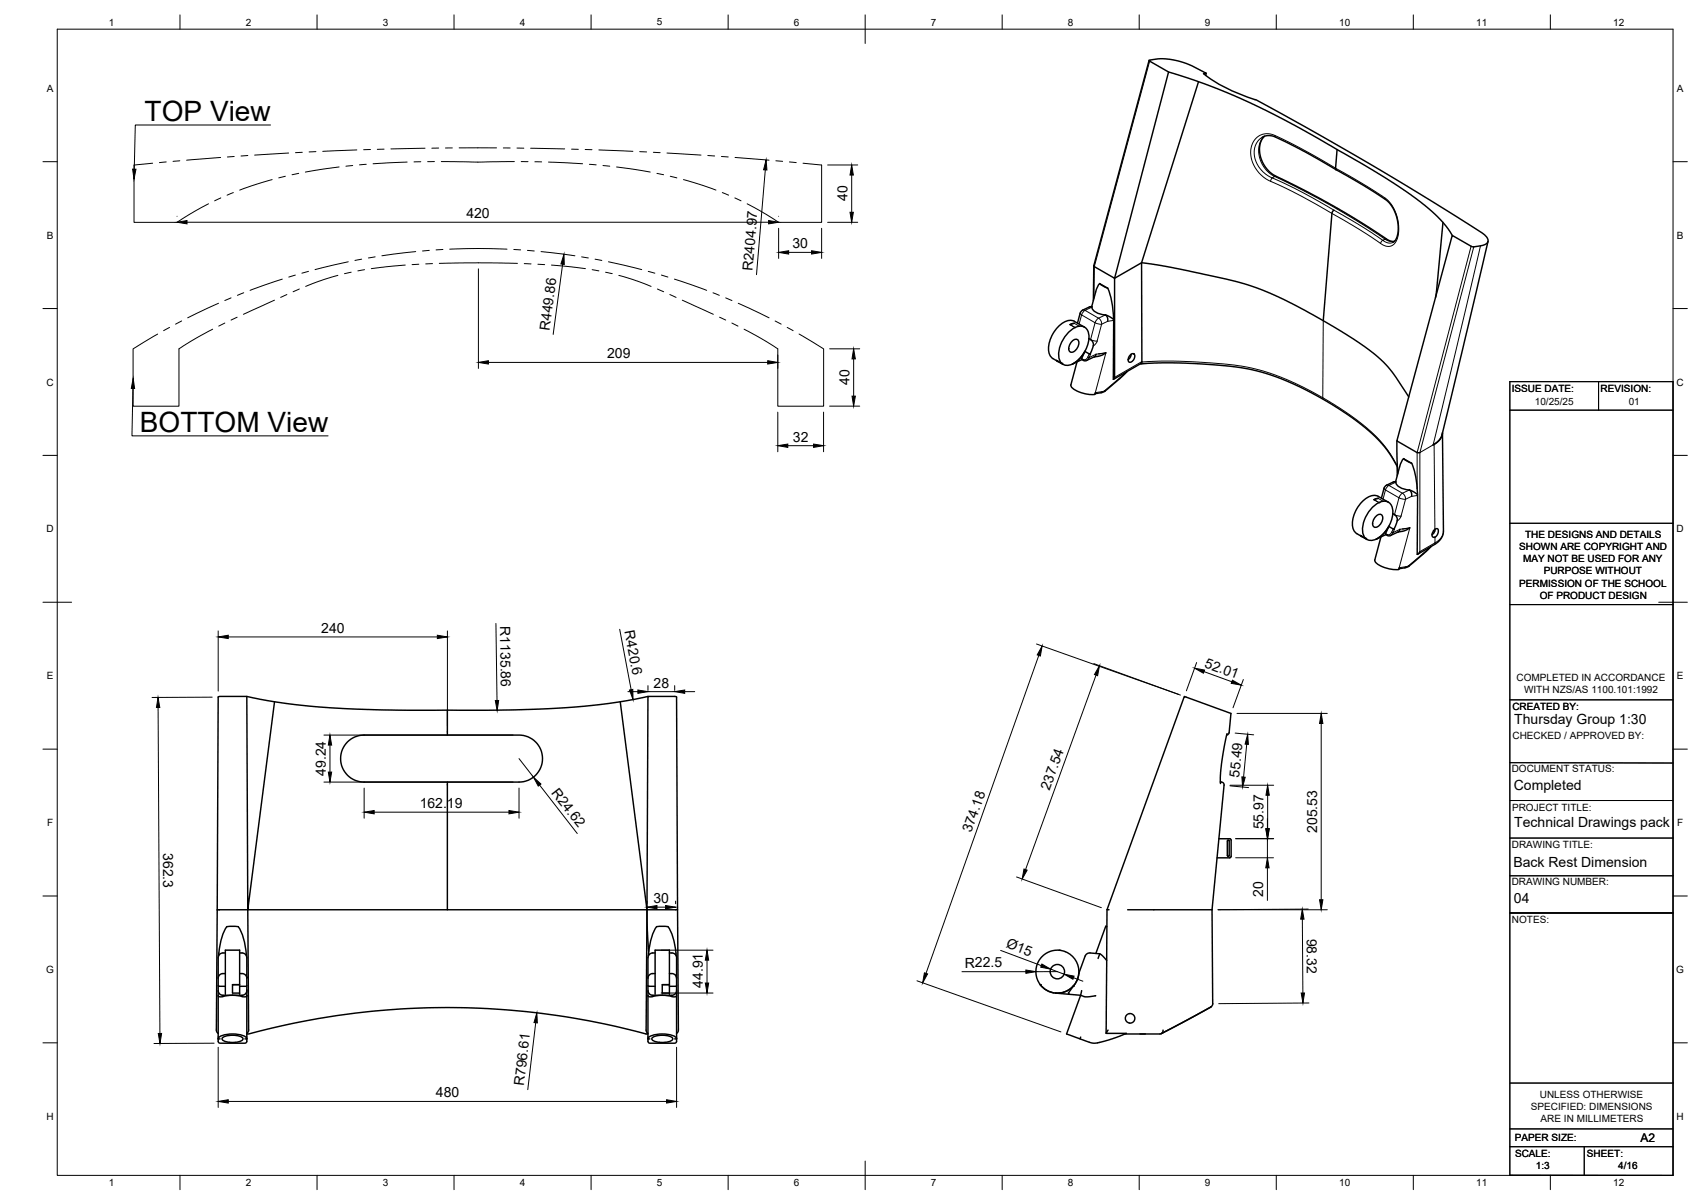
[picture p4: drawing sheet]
<svg xmlns="http://www.w3.org/2000/svg" width="594mm" height="420mm" viewBox="0 0 594 420" stroke-linecap="round" stroke-linejoin="round" font-family="sans-serif">
<!-- layer: Visible -->
<g fill="none" stroke="#000" stroke-width=".51">
<path d="M401.1 21.1l-19.3 71.7M407.9 25.1l-18.9 72 9.5-5.4v34.7l-.2 .4-9.5 5.5M418.3 28.5l-19.8 63.2 7.1 1 8.3 1.6 14.3 3.1 7.3 2 5.6 2 6.8 3 14 7.5M421 25.6l-.1 .7M440.6 47.9l1.3-.5 1.6-.1a92.9 92.9 0 0 1 16.5 8.2l6.4 3.7M441.4 47.5l-.8 1-.7 1.5-.2 3.1 .4 2 .8 2 2.4 3 1.8 1.3 11.3 5.6 9.3 5 9.4 5.7 9.6 6.1 1.2 .4h.9M466.7 52.2l-.4 6.9 10 5.8 7.5 4.8 1.2 1.2 1.2 1.6 1.4 3.7 .5 3.4-.4 3-.6 1.1-.8 .8M465.6 73.3l-.7 1.1-3 37.5 11.4 7 4.5 3.1 3.8 3.2 4.2 4.4 5.9 8.9M503.7 77.6l-2.6 26.2M381.8 92.8l-.2 12.1M381.8 92.8l.2 .2M382 93l7 4.1v34.6l-.4 .6 .1-20.9"/>
<path d="M382 93h.1M383.8 98.9l2.8 1.7M383.8 99l2.9 1.6M383.8 99l-1.2 2.2-1.5 5.8M506.9 82.1l-3.4-4.6-6.2-5.9-9.1-6.5-13.5-8.4-21.3-12.1-14.1-7.3-14.5-6.4-8.1-3-8.8-2.8-6.8-4 4.8-.6 5.4 .8 4.3 1.5 5.4 2.8-.9 .1a53.3 53.3 0 0 0 18.2 9.1 1022.1 1022.1 0 0 1 80.1 47.3l1 1.6-.4 1.2-1.5 .7-3.1 .5-.9-.1-6.6-3.9-19.3 71.8 7 4h1M519.4 84.2l-16.1 67.5-.9 1.8-2.2 1.8 1.5-1 1-1.1 .6-1.1 .2-1.1 .2 35.2-.7 1.7-1.2 1.4-6.9 4.1M374.3 119a1.26 1.26 0 0 1 1.8-.5 1.26 1.26 0 0 1 .4 1.7 2.8 2.8 0 0 1-2.9 2.6 2.81 2.81 0 0 1 .7-3.8zM375 112.1l3.5 2.1M375 112.8l-1.5 .5M375 112.1a5.4 5.4 0 0 0-6.1 2.4 9.5 9.5 0 0 0-2.4 9.6l1 1 1.8 1.1M375.2 114.3h.1M377 109.3l-.9 3.5"/>
<path d="M380.1 118.2l1.2 1 .3 1.5M380.1 118.1a3.4 3.4 0 0 0-3.3-4.3 10.3 10.3 0 0 0-6.9 12l.7 1M380.1 118.1a11.7 11.7 0 0 1-5.8 8.9M380.2 107.1l-2.6 1.3-.6 .9M380.3 107.1h.8M381.1 107v.1M381.1 107.1v.1M381.1 107h-.6M381.1 107.2a4.6 4.6 0 0 0 4.7 2.7M385.8 109.9h.1M385.9 109.9l2.8 1.6M385.9 109.9l.6 .7 .1 1.5"/>
<path d="M386.7 100.6a29.3 29.3 0 0 1 2 10.9M368.8 125.8l1.8 1M368.8 125.8l.5 .4M369.3 126.2l1.8 1M370.6 126.8l.9 .5 1 .2 1.8-.5M375.9 126.3l-2.1 8a4.2 4.2 0 0 0 3.5 2.7l3.7 .7 1.2-.1 .1-.6M377.6 125.5l-3.3 1.5M378.7 122.6a10.5 10.5 0 0 1-4.4 4.4M381.6 120.6l-1.2 2.9-1.7-.9-1.1 2.8M382 124.5l-3.1 1.4-1.3-.4M382.6 123.6l-.6 .9M386 123.1l-1.9 1-2.2 .5"/>
<path d="M393.5 129.6l-7.8 6.9-1.1 .5-2.4 .4M394.4 124a.94 .94 0 0 1 1.4-.5 .94 .94 0 0 1 .2 1.4l-.5 .9a.94 .94 0 0 1-1.4 .6 .94 .94 0 0 1-.2-1.5zM394.8 123.6l-.4 1.2-.7 .7M398 127l7.7-.4 8.1 .1 17.8 1.4 9 1.8 4.7 1.5 4.9 2 7.6 3.7 7.7 4.4 6.2 4.1 6.2 4.9 4.5 4.4 3.3 4.4 2 3.6v3.1M487.6 153.9l.3 11.5M481.1 173.9l-1.5 .5M483.1 170.4l-.9 3.5M484.6 175.3l-3.5-2.1a5.4 5.4 0 0 0-6.1 2.4 9.5 9.5 0 0 0-2.4 9.6l1 1 1.8 1M486.2 179.2a3.4 3.4 0 0 0-3.4-4.3 10.3 10.3 0 0 0-6.8 12l.6 1M486.2 179.2a11.7 11.7 0 0 1-5.8 8.9M486.2 179.3l1.2 1 .3 1.4M487.2 168.1v.1"/>
<path d="M487.2 168l-.6 .1M487.2 168.2h-.9l-2.3 1.1-.9 1.1M487.2 168.2v.1M487.2 168.3a4.6 4.6 0 0 0 4.7 2.7M488.5 163l-1.3 5.1M489.9 160.1l2.8 1.6M489.9 160l1.7 1.2a1.76 1.76 0 0 1 1.7 1.8 58.7 58.7 0 0 1 1.4 18.8v11.7l.9-1M489.9 160l-.7 1.1-.7 1.8M491.9 171h.1M492 171l2.8 1.6M492 171l.6 .7 .1 1.5M475.4 187.2l1.7 1.1"/>
<path d="M475.4 187.2l-.5-.3 1.7 1M476.6 187.9l.9 .5 1.1 .2 1.8-.5M480.4 180a1.26 1.26 0 0 1 1.7-.4 1.26 1.26 0 0 1 .5 1.7 2.8 2.8 0 0 1-3 2.6 2.81 2.81 0 0 1 .8-3.9zM482 187.4l-2.1 8a4.2 4.2 0 0 0 3.5 2.7l3.6 .7 1.2-.1 .2-.6M484.7 183.7a10.5 10.5 0 0 1-4.3 4.4M484.8 183.7l-1.1 2.8M487.7 181.7l-1.1 2.9-1.8-.9M488.6 184.7l-.5 .9-2.8 1.3-.8 .1-.8-.5-3.3 1.7M492.1 184.2l-1.9 1-2.2 .5M499.6 190.7l-7.9 6.9-1.1 .5-2.3 .4M500.4 185.2l.4 .1M500.4 186l-.6 .6"/>
<path d="M500.5 185l.9-.5 .5 .2 .1 1.2-.5 1a.88 .88 0 0 1-.9 .5 .88 .88 0 0 1-.8-.7zM500.9 184.7l-.5 1.4M86.1 243l.4 74.5 9.3-72.6M121.3 258.9a8.9 8.9 0 0 1 7.6-2.4h52.3a8.2 8.2 0 0 1 8.2 8.2 8.2 8.2 0 0 1-8.2 8.2h-52.3a8.3 8.3 0 0 1-9-4.2 8.3 8.3 0 0 1 1.4-9.8zM156.1 247.8v8.7M216.5 244.9l9.3 72.6h-69.7v-44.6M226.2 243a237.3 237.3 0 0 1-50.2 4.8l-26.6 .1a318.8 318.8 0 0 1-57.4-3.7l-5.9-1.2h-9.4l-.5 .2-.7 116.3 .2 .6 .5 .5M428.2 256.5l.6-.3 .2-.6 .7-6.6-16.3-6-27 74.5h.7M428.3 256l-1.9 10.4-.4 4.4v2.6M426 272.9h.3M426.3 272.9l.7 .3 .3 .8-4.2 43.5M424.8 299.4h4.4"/>
<path d="M425.4 292.7h3.8l.5 .2v5.9l-.5 .5M428.4 293.5v5M428.4 293.5l.3-.3 .4 .3-.1 5.1-.3 .3-.3-.4M76.5 317.5h10l.3 42M76.5 317.5l-.7 .1M76.5 317.5h.1M86.5 317.5h69.6M236.5 317.5l-.3-74.3-.6-.2h-9.4l-.4 74.5h10.7l.3 42-.2 .6-.4 .5M386.4 317.5l-.3 43.1M393.6 317.5h29.5M423.1 317.5l.2 32.7-.2 .7-.5 .5M78.7 332.5l-1.7 .3-.6 .6-.2 .8v28.3"/>
<path d="M78.7 339.7a1.88 1.88 0 0 0-2.5 1.7M83.7 332.5l1.6 .3 .8 1v7.6a1.86 1.86 0 0 0-2.4-1.7M86 333.5a20.8 20.8 0 0 0-2.8-10.1l-2.9-.1a1.44 1.44 0 0 0-1.9 1.3 25.1 25.1 0 0 0-2.1 8.9M226.3 333.5a21.8 21.8 0 0 1 2.9-10.1l2.3-.2a2.21 2.21 0 0 1 2.1 .7 23.1 23.1 0 0 1 2.4 9.6M226.4 332l-.6-14.5-.3 42 .2 .6 .5 .5M228.7 332.5l-1.7 .3-.6 .6-.2 .8v28.3M228.7 339.7a1.88 1.88 0 0 0-2.5 1.7M233.7 332.5h.8M234.5 332.5l1.2 .5 .5 1.2M236.2 334.2v7.2a1.86 1.86 0 0 0-2.5-1.7M376.5 339.7l-.6 2.6-1.3 1.9M376.5 339.7a7.5 7.5 0 0 0-9.5-7.8 7.5 7.5 0 0 0-3.9 11.7"/>
<path d="M376.5 339.7a7.5 7.5 0 0 1-8.1 6.9M378.8 333.7l-2.3 6M378.8 333.6l.5-.7 .7-.3 3.9 .2-.6 1.7M383.9 332.8l2.4 2.4M386.4 323.4l-.4-.2-3.5 9.5M76.2 347.5a1.36 1.36 0 0 0 1.6 .3 16.6 16.6 0 0 1 7.7 .1l.6-.4M76.2 344l.3 .2h2.2M76.2 347.5h.1M81.2 346.5v-2.9h2.5v-12h-5v15.4M81.2 343.6h2.5v3.4M81.2 346.6h2.5M86.1 345.7l-.2 .8-1 .8h-7.1l-1.2-.5-.4-1.1"/>
<path d="M86.1 341.4v2.7l-2.4 .1M86.1 344v3.5M86.1 347.5v15M86.8 359.5l-.6 1.1M226.2 347.5a1.36 1.36 0 0 0 1.6 .3 16.6 16.6 0 0 1 7.7 .1l.7-.4M226.2 344l.3 .2h2.2M226.2 347.5h.1M226.2 345.7l.2 .8 1 .8h7.1M231.2 346.5v-2.9h2.5v-12h-5v15.4M231.2 343.6h2.5v3.4M231.2 346.6h2.5M236.2 341.4l-.1 2.7-2.4 .1"/>
<path d="M236.2 344v3.5M236.2 347.5v15M236.2 345.7l-.5 1.1-1.2 .5M363.1 343.6a7.5 7.5 0 0 0 4.8 2.9M363.1 343.6a7.5 7.5 0 0 0 5.3 3M368.4 346.6l4.8 .4M373.2 347l4 .3 1.7 .6 3.6-.4M374.6 344.2a7.5 7.5 0 0 1-6.2 2.4M374.6 344.2l-1.6 2.3 .2 .5M377.5 345.7l-.3 1.6-4.9 13.5 8 2.9 1.9 .3 5-1.2 5.9-2.2h-7l.7-1.1M394.2 353.7a1.67 1.67 0 0 0-1.1 2.7 1.67 1.67 0 0 0 2.9-.4l.1-.8-.3-.8-.8-.6-.7-.1M406 359.5l-.3 .8-.7 .5h-12.3"/>
<path d="M76.2 362.5a3.2 3.2 0 0 1 3-1.5 9.1 9.1 0 0 1 6.9 1.2l.1 .3M76.2 362.5v1.2l.6 .3h8.8l.5-.5v-1M76.2 362.5h.6M77.7 362.1a7.6 7.6 0 0 1 6.9 0l.2 .3a1.11 1.11 0 0 1-1.1 1.1 8.2 8.2 0 0 1-6-.5l-.2-.3zM85.5 362.5h.6M86.1 360.8h.3a269.2 269.2 0 0 1 139.8 0M226.2 362.5a3.2 3.2 0 0 1 3-1.5 9.1 9.1 0 0 1 6.9 1.2l.1 .3M226.2 362.5l.1 1.2 .5 .3h8.8l.5-.5 .1-1M226.2 362.5h.6M227.7 362.1a7.6 7.6 0 0 1 6.9 0l.2 .3a1.11 1.11 0 0 1-1.1 1.1 8.2 8.2 0 0 1-6-.5l-.2-.3zM235.5 362.5h.7M377.2 361.9l-.2 .6"/>
<path d="M397.9 360.8h1.9M405.3 360.7l17.3-9.3z"/>
<circle cx="369.1" cy="339.1" r="2.51"/>
</g>
<g fill="#000">
<circle cx="370.6" cy="126.8" r=".25"/>
<circle cx="481.3" cy="175.4" r=".25"/>
<circle cx="476.6" cy="187.9" r=".25"/>
<circle cx="369.7" cy="331.6" r=".25"/>
<circle cx="363.1" cy="343.6" r=".25"/>
<circle cx="374.6" cy="344.2" r=".25"/>
<circle cx="422.6" cy="351.4" r=".25"/>
</g>
<!-- layer: Visible Narrow -->
<g fill="none" stroke="#000" stroke-width=".35">
<path d="M401.3 21.3l-19.3 71.5-.2 11.3M438.3 48.3l2.3-1.4 2.3-.2a16.6 16.6 0 0 1 6.3 2.6l9.3 4.9 14.4 8.3 7.4 4.5 4.1 2.9 2.3 3.2 .7 1.6 .7 2.9 .1 2.8-.2 1.9-.6 1.6-.7 1.1-.8 .7-1 .3-2.2-.5-8.5-5.6-14.4-8.4-8.6-4.6-8.5-4-1.7-1.1-1.8-1.8-1.2-1.6-1.3-3.6-.2-1.8 .3-2 .7-1.6zM441.3 47.5l-.9 1.2-.8 1.6-.3 1.7 .1 2 .8 2.5 1 1.9 1.6 1.7 2.1 1.5-.8 .5-2.3-1.3-1.5-1.4-1.3-1.9-1-2.3-.2-2.3 .4-2.1 1-1.8 1.4-1.1M445 47.3l.2 .5M443.5 63.3v-.4a.67 .67 0 0 1 .9-.7l10.2 4.9 19.3 11 8.8 5.8-.8 1M445.4 61.5l-.5 .1 9.7 4.7 11.3 6.2 9.2 5.5 8.3 5.4M467 72.8h-.5M483.4 69.1l.2 .5M381.8 92.6l.2 .2M483.4 83.4l1.7 .8h1.6M483.4 83.4l-.7 .5 1.2 .7 1.5 .2 .9-.3M484 83.4h-.6"/>
<path d="M513.5 85.9l-18.9 72v12.5M516.8 85.8l-16.6 69.5-4.6 2.6 18.8-71.8M373.5 113.3l1.7 1M375 112.8l1.8 1.1M377 109.3l.5 .6M377.5 109.9l4.7 2.7-1.5 5.9 1.4 .5h.8l1.6-5.9 2.1-1 2.1-.3M377.5 109.9l-.8 3.2M377.9 108.2l.8 .1-.8 .8-.4 .8M381.1 107.2l-2.4 1.1 4.7 2.7 2.4-1.1M382.9 111.5l.6-.5 .3 .3 .6 .9 .1 .9h-.8l-1.4-.5zM383 119l-.4 .9-1 .7M461.9 111.9l-.2 26.9"/>
<path d="M377.5 125.1l.6 .4M378.1 125.4l.1 .4M379.7 124.6l-.2 .4a1.04 1.04 0 0 1-1.3 .4M380.2 124.8l-.9 1M380.6 123.3l.1 .4M380.6 123.7l-.5 1.1M380.6 123.7l-.4-.2-.5 1.1 .4 .2M383.6 123.5l2.4-.4-3.7 13.9 2.4-.3M383.6 123.5l-1 .1-2.5 1.2M384.7 136.7l-.4 .3M385.5 136.4h.3M385.5 136.4l-.8 .3"/>
<path d="M385.5 136.4l-.1 .3M385.9 123.2l-2.3 .3M393.4 129.6l-7.9 6.8M398.5 126.3l7.1-.3 10.2 .2 11.3 .8 8.4 1.1 5.3 1.4 6.5 2.2 7.3 3.3 7.1 3.8M398.6 126.2l-9.6 5.5M461.7 138.8l9.3 5.9 7.7 6 5 5.5 4 6.4M461.7 138.8l.3 .6M495.6 157.9v34.6l5.3-3.1M500.6 155.1l.2 29.6M479.6 174.4l1.7 1M481.1 173.9l1.7 1M483.1 170.4l.5 .6"/>
<path d="M483.6 171l4.7 2.7-1.6 5.9 2.3 .5M483.6 171l-.9 3.2M484 169.3l.8 .1-.8 .8-.4 .8M487.2 168.3l-2.4 1.1 4.7 2.7 2.4-1.1M490.6 174.2l-.2-1-.5-.8a.98 .98 0 0 0-1.4 .9l-.2 .4 .4 .2 1.9 .3M494.8 172.9l-2.1 .3-2.1 1-1.6 5.9M483.6 186.2l.6 .3M484.2 186.5l.1 .4M485.8 185.7l-.3 .4a1.04 1.04 0 0 1-1.3 .4M485.8 185.7l.4 .2M486.2 185.9l2.4-1.2 3.5-.5-3.7 13.9 2.3-.3M486.2 185.9l-.8 1"/>
<path d="M486.7 184.4v.4M486.7 184.8l-.5 1.1M486.7 184.8l-.4-.2-.5 1.1M489 180.1l-.4 .8-.9 .8M490.7 197.7l-.3 .4M491.9 197.5l-1.2 .3M499.4 190.7l-8 7.1M500.9 187.5v1.9M500.9 189.4l-.3 .7M503.8 185.4l-.2 1.2-.6 1.1-2.1 1.7"/>
</g>
<!-- layer: Reference -->
<g fill="none" stroke="#000" stroke-width=".35">
<path d="M53.3 57l-6.5 .6v20h15l4.6-2.9 6.4-3.6M58 56.5l-2.4 .2M62.8 56.1l-2.4 .2M77 54.9l-11.9 1M81.7 54.6l-2.3 .2M86.5 54.3l-2.4 .1M100.8 53.4l-11.9 .7M105.5 53.1l-2.4 .2M110.3 52.9l-2.4 .1M118.4 58.3l-11.8 1.7M123.1 57.8l-2.4 .2M124.5 52.3l-11.9 .5"/>
<path d="M127.8 57.3l-2.3 .2M129.3 52.2h-2.4M134.1 52l-2.4 .1M142.1 56.6l-11.9 .6M146.9 56.5h-2.4M148.4 51.7l-12 .3M151.6 56.4h-2.3M153.1 51.7h-2.4M154 56.4l12.8 .2 12.7-.2M157.9 51.6h-2.4M160.3 51.6h13M175.7 51.6h2.4"/>
<path d="M180.4 51.7h2.4M181.9 56.4h2.4M185.2 51.7l11.9 .3M186.7 56.5h2.4M191.5 56.6l11.8 .6M199.5 52l2.4 .1M204.3 52.2h2.3M205.7 57.3l2.4 .2M209 52.3l11.9 .5M210.5 57.8l2.3 .2M215.2 58.3l11.8 1.7M223.3 52.9l2.4 .1"/>
<path d="M228 53.1l2.4 .2M232.8 53.4l11.9 .7M247.1 54.3l2.3 .1M251.8 54.6l2.4 .2M256.6 54.9l11.8 1M270.8 56.1l2.4 .2M275.5 56.5l2.4 .2M280.3 57l6.5 .6v20h-15l-4.6-2.9-6.4-3.6M77.1 69.1l-2.2 1M81.4 67.2l-2.2 .9M95 62.7l-11.3 3.6M99.6 61.5l-2.3 .6"/>
<path d="M104.3 60.5l-2.4 .5M229.3 60.5l2.3 .5M234 61.5l2.3 .6M238.6 62.7l11.3 3.6M252.1 67.2l2.2 .9M256.5 69.1l2.2 1M98.5 97.4l-11.2 3.9M103.1 96l-2.3 .7M107.7 94.7l-2.3 .6M117.9 96.1l-4.9 1.5-6.3 2.3M121.6 91.4l-11.6 2.7M122.6 95l-2.4 .5"/>
<path d="M126.2 90.4l-2.3 .5M127.3 94.1l-2.4 .4M130.9 89.6l-2.3 .4M141.5 92.5l-11.9 1.2M145.1 87.8l-11.8 1.5M146.2 92.2l-2.4 .2M149.8 87.4l-2.3 .2M151 92l-2.4 .1M153.3 91.9l13.2-.2 14.1 .2M154.6 87.1l-2.4 .1M157 87l10-.3 10 .3M179.3 87.1l2.4 .1"/>
<path d="M183 92l2.4 .1M184.1 87.4l2.4 .2M187.7 92.2l2.4 .2M188.8 87.8l11.9 1.5M192.5 92.5l11.8 1.2M203 89.6l2.4 .4M206.7 94.1l2.3 .4M207.7 90.4l2.4 .5M211.4 95l2.3 .5M212.4 91.4l11.6 2.7M216 96.1l5 1.5 6.3 2.3M226.3 94.7l2.3 .6"/>
<path d="M230.9 96l2.2 .7M235.4 97.4l11.3 3.9M59.2 114.3l-2.1 1.1M63.4 112l-2.1 1.1M74.2 114.9l-5.9 3.2-5.8 3.7v20h-16v-20l8.5-5.2M76.3 105.8l-10.8 5.1M78.5 112.7l-2.2 1.1M80.6 103.9l-2.1 1M82.8 110.7l-2.2 1M85.1 102.2l-2.2 .9M95.8 104.8l-10.8 4.9M100.1 102.8l-2.1 1"/>
<path d="M104.5 100.9l-2.2 .9M229.5 100.9l2.1 .9M233.8 102.8l2.2 1M238.1 104.8l10.9 4.9M248.9 102.2l2.2 .9M251.2 110.7l2.1 1M253.3 103.9l2.2 1M255.5 112.7l2.1 1.1M257.7 105.8l10.7 5.1M259.7 114.9l6 3.2 5.8 3.7v20h16v-20l-8.6-5.2M270.6 112l2.1 1.1M274.8 114.3l2 1.1"/>
</g>
<!-- layer: TITLEBLOCK -->
<g fill="none" stroke="#000" stroke-width=".36">
<path d="M527 133.2h57v277l-57-.1zM558 133.2v9.9M527 143.1h57M527 182.6h57M527 211h57M527 244.2h56.9M527 279.4h57M527 266.1l57 .2M527 292.5h57M527 318.6h57M527 305.6h57M527.1 378h57"/>
<path d="M527 394h56.9M527 400.2h57M553 400.2v10"/>
</g>
<!-- layer: BORDER -->
<g fill="none" stroke="#000" stroke-width=".35">
<path d="M20 10.2h564v400h-564zM62.8 5.2v5M110.7 5.2v5M158.5 5.2v5M206.3 5.2v5M254.1 5.2v5M302 5.2v10M349.8 5.2v5M397.6 5.2v5M445.5 5.2v5M493.3 5.2v5M541.1 5.2v5"/>
<path d="M15 56.4h5M584 56.4h5M15 107.7h5M584 107.7h5M15 158.9h5M584 158.9h5M15 210.2h10M579 210.2h10M15 261.4h5M584 261.4h5M15 312.7h5M584 312.7h5"/>
<path d="M15 363.9h5M584 363.9h5M62.8 410.2v5M110.7 410.2v5M158.5 410.2v5M206.3 410.2v5M254.1 410.2v5M302 405.2v10M349.8 410.2v5M397.6 410.2v5M445.5 410.2v5M493.3 410.2v5"/>
<path d="M541.1 410.2v5"/>
</g>
<!-- layer: Leaders -->
<path d="M46.3 59l1.2 .1-.7 3.4zM46.5 132.1l.5 3.5h-1.2z" fill="#000" stroke="#000" stroke-width=".35"/>
<path d="M94.4 43.6h-47.2l-.3 15.4M46.4 135.6l-.3 16.5h68.4" fill="none" stroke="#000" stroke-width=".35"/>
<!-- layer: FD_Dimensions -->
<g fill="none" stroke="#000" stroke-width=".35">
<path d="M267.1 59.3l-3 36.5M288.9 57.6h10.5M61.8 75.5h.1M65.3 77.6h203M271.8 75.5h.1M271.8 79.7v10.5M286.8 79.7v10.5M288.9 77.6h10.5M297.3 61.1v13M167 93.8v34.8M196.4 92.2l-3.3 24.5M275.3 88.1h8"/>
<path d="M170.5 126.5h97.5M271.5 123.8v4.8M289.6 121.7h10.5M298 125.2v13M271.5 143.8v13.8M275 155.5h9M287.5 143.8v13.8M289.6 141.7h10.5M173.1 217.6l.4 26.9M216.3 219.6l4 21.1M76.2 220.2v21M79.7 222.3h73"/>
<path d="M156.2 220.2v33.1M226.2 239.3v1.6M235.5 239.3v1.6M361.8 224.7l50.2 17.9M362.6 228.7l-39.4 111M381.8 231.6l29.6 10.7M382.6 235.6l-24.6 67.8M417.7 231.2l-3.6 9.9M420.3 234.4l9.7 3.5M434 237.1l-3.6 9.9M55.2 246.9l.6 113.8M74.1 243.3l-21 .1"/>
<path d="M113.1 256.5h66M219.2 241.4h3.5M226.2 241.4h9.3M239 241.4h3.5M431.1 255.8l6.5 .6M431.8 249h31.5M435.2 259.7l-1.1 11.5M461.2 252.5v61.5M113.1 272.9h66M115.2 260v9.4M127.1 275v10.5M181.2 275v10.5"/>
<path d="M181.2 264.7l5 6.5M188.3 274l13.2 16.9M429.3 274.2l6.5 .6M429.3 274h15.3M442.5 277.5v11.7M130.6 283.4h47.1M431.3 292.7h13.3M431.3 299.3h13.2M442.4 285.7v3.5M442.4 292.7v6.6M225.8 314.5v.9M229.3 316.6h3"/>
<path d="M235.8 314.5v.9M354.8 306l29.6 10.8M442.4 302.9v11.3M456.6 317.2l-31.4 .3h38.1M230.8 331.6h18.1M246.8 335.1v7.9M335.8 339.1h22.3M349.3 331.7l14.2 5.3M366.7 338.2l4.7 1.8M369.1 339.1h-7.5M454.6 320.8l.2 25.7M187 356.9l-2.8 23.4"/>
<path d="M230.8 346.5h18.1M320.1 342.3l50.2 17.8M374.7 341.2l3.3 1.2M456.9 350l-31.5 .2M74.7 364l-21 .2M76.2 365.5v21M236.2 365.5v21M79.7 384.4h153"/>
</g>
<g fill="#000" stroke="#000" stroke-width=".35">
<path d="M267.4 55.8l.3 3.5-1.2-.1zM61.8 77.6l3.5-.6v1.1zM268.3 77l3.5 .6-3.5 .5zM296.7 74.1h1.2l-.6 3.5zM297.3 57.6l.6 3.5h-1.2zM196.8 88.7l.2 3.6-1.2-.2zM271.8 88.1l3.5-.6v1.2zM283.3 87.5l3.5 .6-3.5 .6zM167 126.5l3.5-.6v1.1zM268 125.9l3.5 .6-3.5 .5zM298 121.7l.6 3.5h-1.2zM297.4 138.2h1.2l-.6 3.5z"/>
<path d="M271.5 155.5l3.5-.5v1.1zM284 155l3.5 .5-3.5 .6zM76.2 222.3l3.5-.6v1.1zM152.7 221.7l3.5 .6-3.5 .5zM363.7 225.4l-.6 3.5-1.1-.4zM383.8 232.3l-.7 3.5-1.1-.4zM417 233.2l3.5 .6-.4 1.1zM430.2 237.4l3.1 1.7-3.5-.6zM55.2 243.4l.6 3.5h-1.2zM172.9 244.5h1.2l-.6 3.5zM219.7 240.8l1.2-.2 .1 3.5zM222.7 240.8l3.5 .6-3.5 .6z"/>
<path d="M235.5 241.4l3.5-.6v1.2zM435.5 256.2l.2 3.6-1.1-.1zM461.2 249l.6 3.5h-1.2zM115.2 256.5l.6 3.5h-1.2zM114.6 269.4h1.2l-.6 3.5zM186.2 271.2l2.6 2.4-.9 .7zM433.5 271.1l1.1 .1-.9 3.5zM442.5 274l.5 3.5h-1.1zM127.1 283.4l3.5-.5v1.1zM177.7 282.9l3.5 .5-3.5 .6zM441.8 289.2h1.2l-.6 3.5zM441.9 289.2h1.1l-.5 3.5z"/>
<path d="M225.8 316.6l3.5-.6v1.2zM232.3 316l3.5 .6-3.5 .6zM357.4 303.3l1.1 .4-1.7 3zM442.4 299.3l.6 3.6h-1.2zM460.6 314h1.2l-.6 3.5zM246.8 331.6l.6 3.5h-1.2zM322.7 339.5l1.1 .4-1.7 3.1zM358.1 338.5l3.5 .6-3.5 .6zM363.7 336.4l3 1.8-3.4-.7zM454.6 317.3l.6 3.5h-1.2zM187.4 353.4l.2 3.6-1.2-.2zM246.2 343h1.2l-.6 3.5z"/>
<path d="M371.4 340l3.5 .6-.4 1.1zM454.2 346.5h1.1l-.5 3.5zM55.2 360.7l1.2-.1-.6 3.6zM76.2 384.4l3.5-.6v1.1zM232.7 383.8l3.5 .6-3.5 .5z"/>
</g>
<g font-size="9.8">
<text x="50.5" y="42.2">TOP View</text>
<text x="48.8" y="150.7">BOTTOM View</text>
</g>
<g font-size="4.9">
<text x="295.8" y="70.2" transform="rotate(-90 295.8 70.2)">40</text>
<text x="162.8" y="76.1">420</text>
<text x="276.6" y="86.6">30</text>
<text x="262.7" y="94.7" transform="rotate(-85 262.7 94.7)">R2404.97</text>
<text x="191.8" y="115.5" transform="rotate(-82 191.8 115.5)">R449.86</text>
<text x="211.9" y="125">209</text>
<text x="296.5" y="134.4" transform="rotate(-90 296.5 134.4)">40</text>
<text x="276.8" y="154.1">32</text>
<text x="112.1" y="220.8">240</text>
<text x="174.6" y="218.6" transform="rotate(89 174.6 218.6)">R1135.86</text>
<text x="217.9" y="220.3" transform="rotate(79 217.9 220.3)">R420.6</text>
<text x="420.2" y="232.8" transform="rotate(20 420.2 232.8)">52.01</text>
<text x="228.1" y="239.9">28</text>
<text x="528.5" y="252.8">Thursday Group 1:30</text>
<text x="113.7" y="270.7" transform="rotate(-90 113.7 270.7)">49.24</text>
<text x="432.6" y="271.4" transform="rotate(-85 432.6 271.4)">55.49</text>
<text x="528.4" y="275.8">Completed</text>
<text x="146.5" y="282">162.19</text>
<text x="192.3" y="276.6" transform="rotate(52 192.3 276.6)">R24.62</text>
<text x="366.4" y="276" transform="rotate(-70 366.4 276)">237.54</text>
<text x="339" y="290.8" transform="rotate(-70 339 290.8)">374.18</text>
<text x="441" y="289.5" transform="rotate(-90 441 289.5)">55.97</text>
<text x="459.7" y="290.7" transform="rotate(-90 459.7 290.7)">205.53</text>
<text x="528.5" y="288.6">Technical Drawings pack</text>
<text x="56.9" y="297.6" transform="rotate(90 56.9 297.6)">362.3</text>
<text x="528.3" y="302.5">Back Rest Dimension</text>
<text x="228.1" y="315.1">30</text>
<text x="440.9" y="312.9" transform="rotate(-90 440.9 312.9)">20</text>
<text x="528.4" y="315.3">04</text>
<text x="456.1" y="327.6" transform="rotate(90 456.1 327.6)">98.32</text>
<text x="350.9" y="330.6" transform="rotate(21 350.9 330.6)">Ø15</text>
<text x="336.8" y="337.6">R22.5</text>
<text x="245.3" y="344.8" transform="rotate(-90 245.3 344.8)">44.91</text>
<text x="152.2" y="382.9">480</text>
<text x="182.9" y="379.1" transform="rotate(-83 182.9 379.1)">R796.61</text>
</g>
<text font-size="4.2" x="572.6" y="398.6">A2</text>
<g font-size="3.5">
<text x="37.9" y="8.9">1</text>
<text x="85.8" y="8.9">2</text>
<text x="133.6" y="8.9">3</text>
<text x="181.4" y="8.9">4</text>
<text x="229.3" y="8.9">5</text>
<text x="277.1" y="8.9">6</text>
<text x="324.9" y="8.9">7</text>
<text x="372.7" y="8.9">8</text>
<text x="420.6" y="8.9">9</text>
<text x="467.4" y="8.9">10</text>
<text x="515.3" y="8.9">11</text>
<text x="563.1" y="8.9">12</text>
<text x="16.3" y="32">A</text>
<text x="585.3" y="32">A</text>
<text x="16.3" y="83.3">B</text>
<text x="585.3" y="83.3">B</text>
<text x="16.2" y="134.6">C</text>
<text x="527.6" y="136.7">ISSUE DATE:</text>
<text x="558.7" y="136.7">REVISION:</text>
<text x="585.2" y="134.6">C</text>
<text x="535.7" y="141.3">10/25/25</text>
<text x="568.5" y="141.3">01</text>
<text x="16.2" y="185.8">D</text>
<text x="585.2" y="185.8">D</text>
<text x="532.4" y="187.8">THE DESIGNS AND DETAILS</text>
<text x="530.3" y="192">SHOWN ARE COPYRIGHT AND</text>
<text x="531.6" y="196.3">MAY NOT BE USED FOR ANY</text>
<text x="538.8" y="200.5">PURPOSE WITHOUT</text>
<text x="530.3" y="204.7">PERMISSION OF THE SCHOOL</text>
<text x="537.4" y="208.9">OF PRODUCT DESIGN</text>
<text x="16.3" y="237">E</text>
<text x="529.3" y="237.7">COMPLETED IN ACCORDANCE</text>
<text x="585.3" y="237">E</text>
<text x="532" y="241.9">WITH NZS/AS 1100.101:1992</text>
<text x="527.9" y="247.8">CREATED BY:</text>
<text x="527.9" y="257.8">CHECKED / APPROVED BY:</text>
<text x="527.7" y="269.6">DOCUMENT STATUS:</text>
<text x="527.8" y="282.9">PROJECT TITLE:</text>
<text x="16.4" y="288.3">F</text>
<text x="585.4" y="288.3">F</text>
<text x="527.7" y="295.8">DRAWING TITLE:</text>
<text x="527.6" y="309">DRAWING NUMBER:</text>
<text x="527.7" y="322.1">NOTES:</text>
<text x="16.1" y="339.6">G</text>
<text x="585.1" y="339.6">G</text>
<text x="537.5" y="383.1">UNLESS OTHERWISE</text>
<text x="534.3" y="387.3">SPECIFIED: DIMENSIONS</text>
<text x="16.2" y="390.8">H</text>
<text x="537.7" y="391.5">ARE IN MILLIMETERS</text>
<text x="585.2" y="390.8">H</text>
<text x="528.8" y="398.3">PAPER SIZE:</text>
<text x="528.8" y="403.9">SCALE:</text>
<text x="553.9" y="403.7">SHEET:</text>
<text x="37.9" y="413.9">1</text>
<text x="85.8" y="413.9">2</text>
<text x="133.6" y="413.9">3</text>
<text x="181.4" y="413.9">4</text>
<text x="229.3" y="413.9">5</text>
<text x="277.1" y="413.9">6</text>
<text x="324.9" y="413.9">7</text>
<text x="372.7" y="413.9">8</text>
<text x="420.6" y="413.9">9</text>
<text x="467.4" y="413.9">10</text>
<text x="515.3" y="413.9">11</text>
<text x="536.1" y="408">1:3</text>
<text x="563.1" y="413.9">12</text>
<text x="564.8" y="408.1">4/16</text>
</g>
</svg>
